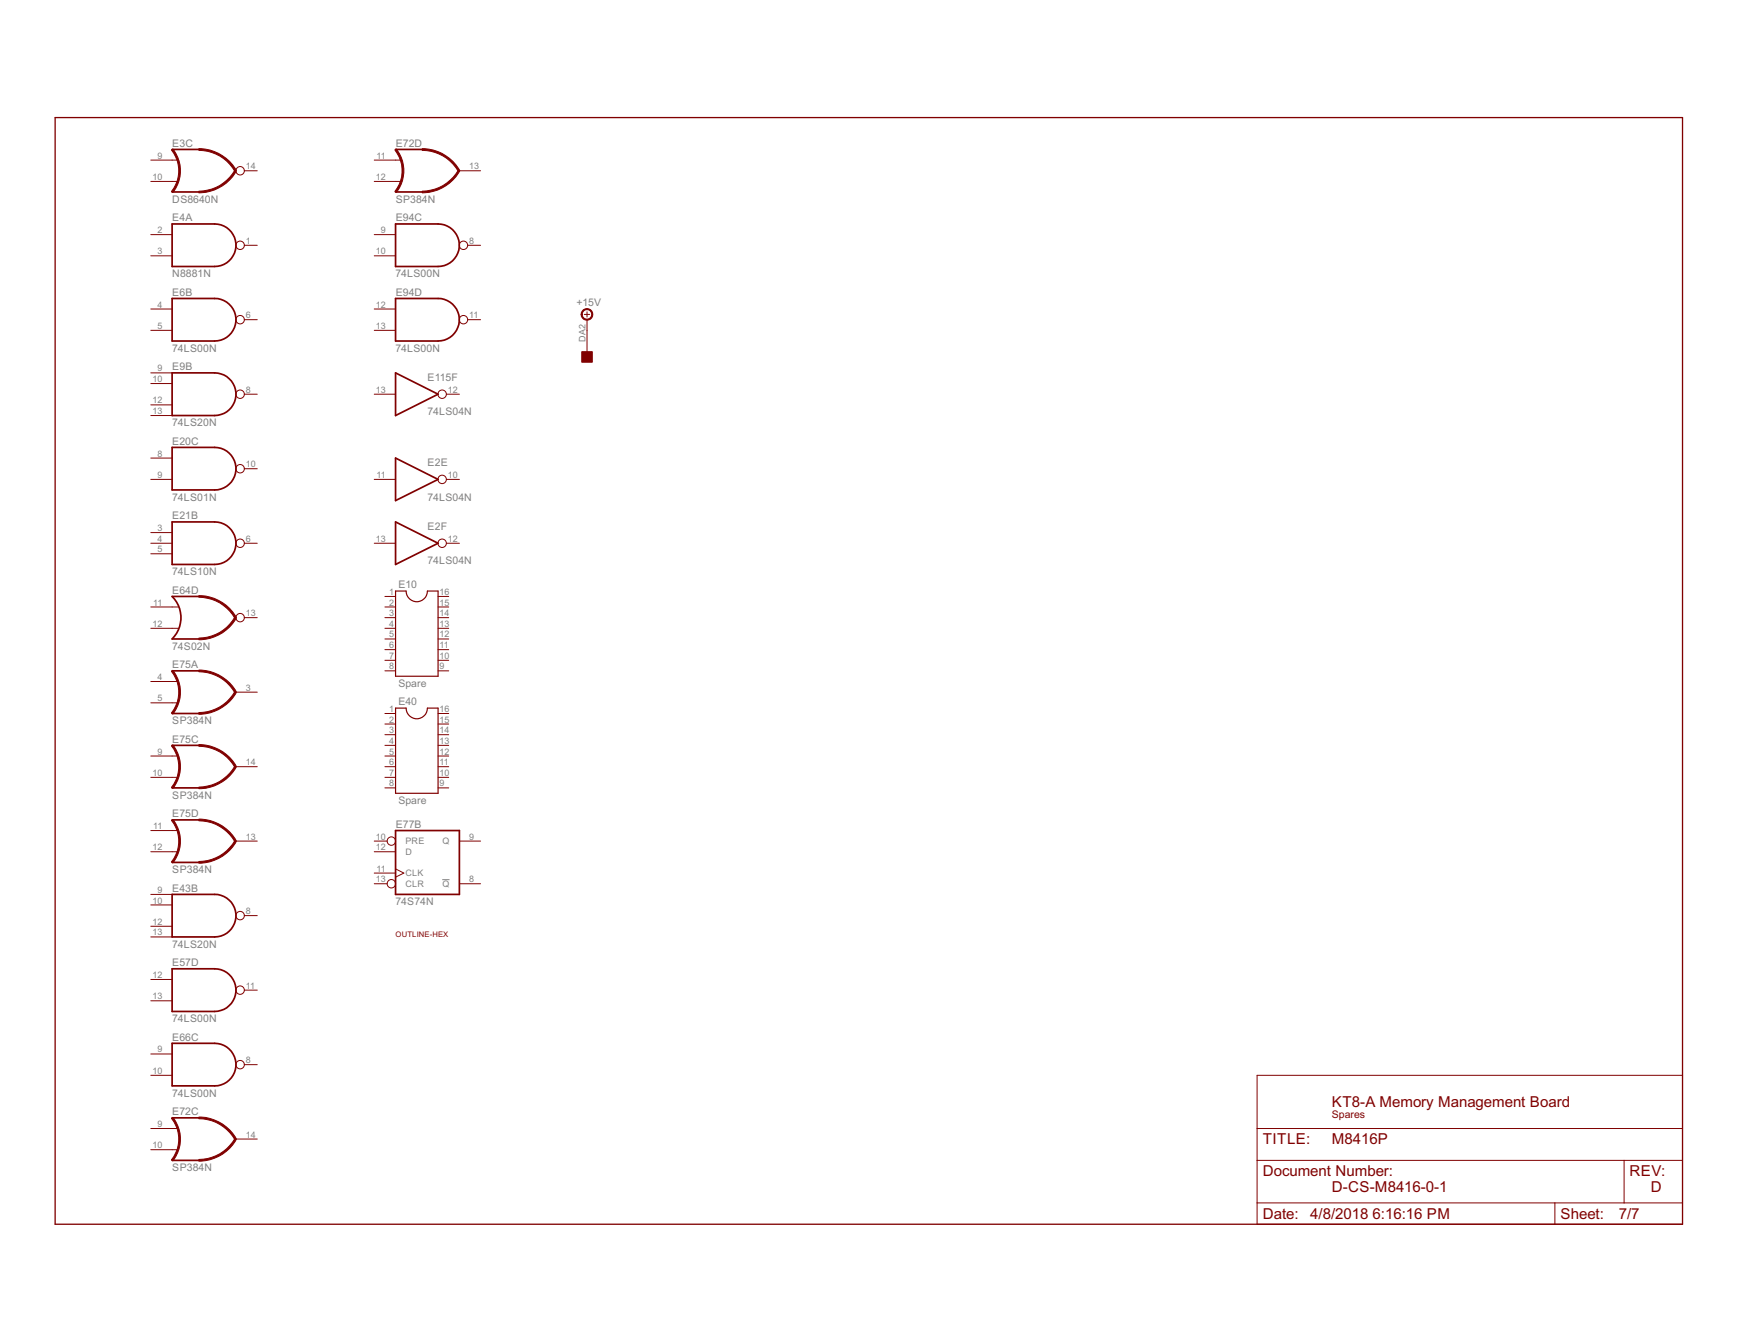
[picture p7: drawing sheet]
<svg xmlns="http://www.w3.org/2000/svg" width="279mm" height="216mm" viewBox="0 0 279 216" stroke-linecap="round" stroke-linejoin="round" font-family="sans-serif">
<path d="M71.1 141.4h1.2" fill="none" stroke="#808080" stroke-width=".16"/>
<g fill="none" stroke="#800000" stroke-width=".28">
<path d="M27.7 36h6.8a3.4 3.4 0 0 1 3.5 3.4 3.4 3.4 0 0 1-3.5 3.4h-6.8zM27.7 24h4.3M27.7 30.9h4.3M63.6 36h6.9a3.4 3.4 0 0 1 3.4 3.4 3.4 3.4 0 0 1-3.4 3.4h-6.9zM63.6 24h4.3M63.6 30.9h4.3M27.7 48h6.8a3.4 3.4 0 0 1 3.5 3.4 3.4 3.4 0 0 1-3.5 3.4h-6.8zM27.7 59.9h6.8a3.4 3.4 0 0 1 3.5 3.5 3.4 3.4 0 0 1-3.5 3.4h-6.8zM63.6 48h6.9a3.4 3.4 0 0 1 3.4 3.4 3.4 3.4 0 0 1-3.4 3.4h-6.9zM63.6 59.9l6.9 3.5-6.9 3.4zM27.7 71.9h6.8a3.4 3.4 0 0 1 3.5 3.4 3.4 3.4 0 0 1-3.5 3.5h-6.8zM63.6 73.6l6.9 3.5-6.9 3.4z"/>
<path d="M27.7 83.9h6.8a3.4 3.4 0 0 1 3.5 3.4 3.4 3.4 0 0 1-3.5 3.4h-6.8zM32 95.9h-4.3a4.8 4.8 0 0 1 0 6.8h4.3M63.6 83.9l6.9 3.4-6.9 3.4zM27.7 107.8h4.3M27.7 114.7h4.3M27.7 119.8h4.3M27.7 126.7h4.3M27.7 131.8h4.3M27.7 138.6h4.3M63.6 133.5h10.3v10.3h-10.3zM27.7 143.8h6.8a3.4 3.4 0 0 1 3.5 3.4 3.4 3.4 0 0 1-3.5 3.4h-6.8zM27.7 155.7h6.8a3.4 3.4 0 0 1 3.5 3.5 3.4 3.4 0 0 1-3.5 3.4h-6.8z"/>
<path d="M27.7 167.7h6.8a3.4 3.4 0 0 1 3.5 3.4 3.4 3.4 0 0 1-3.5 3.5h-6.8zM27.7 179.7h4.3M27.7 186.5h4.3"/>
</g>
<g fill="none" stroke="#800000" stroke-width=".16">
<path d="M24.3 37.7h3.4M24.3 25.7h4.3M24.3 29.2h4.3M39.3 39.4h2.1M39.3 27.5h2.1M60.2 37.7h3.4M60.2 25.7h4.3M60.2 29.2h4.3M73.9 27.5h3.4M75.2 39.4h2.1M24.3 41.1h3.4M24.3 49.7h3.4"/>
<path d="M24.3 53.1h3.4M24.3 59.9h3.4M39.3 51.4h2.1M60.2 41.1h3.4M60.2 49.7h3.4M60.2 53.1h3.4M75.2 51.4h2.1M94 50.5h.8M94.4 50.1v.9M94.4 51.4v5.1M24.3 77.1h3.4M24.3 73.6h3.4"/>
<path d="M24.3 61.7h3.4M24.3 65.1h3.4M24.3 66.8h3.4M39.3 75.4h2.1M39.3 63.4h2.1M60.2 77.1h3.4M60.2 63.4h3.4M71.8 77.1h2.1M71.8 63.4h2.1M24.3 87.3h3.4M24.3 97.6h4.4M24.3 85.6h3.4"/>
<path d="M24.3 89h3.4M39.3 87.3h2.1M39.3 99.3h2.1M60.2 87.3h3.4M61.9 97.6h1.7M61.9 99.3h1.7M61.9 95.9h1.7M70.5 97.6h1.7M70.5 99.3h1.7M70.5 95.9h1.7M71.8 87.3h2.1M24.3 101h4.4"/>
<path d="M24.3 109.6h4.3M24.3 113h4.3M38 111.3h3.4M61.9 101h1.7M61.9 102.7h1.7M61.9 104.4h1.7M61.9 106.2h1.7M61.9 107.8h1.7M61.9 114.7h1.7M61.9 116.4h1.7M61.9 118.1h1.7M61.9 119.8h1.7"/>
<path d="M70.5 101h1.7M70.5 102.7h1.7M70.5 104.4h1.7M70.5 106.2h1.7M70.5 107.8h1.7M70.5 114.7h1.7M70.5 116.4h1.7M70.5 118.1h1.7M70.5 119.8h1.7M24.3 121.5h4.3M24.3 125h4.3M24.3 133.5h4.3"/>
<path d="M24.3 136.9h4.3M38 123.3h3.4M38 135.2h3.4M60.2 136.9h3.4M60.2 135.2h2.1M61.9 121.5h1.7M61.9 125h1.7M61.9 123.3h1.7M61.9 126.7h1.7M63.6 139.7l1.4 .7-1.4 .6M70.5 121.5h1.7M70.5 125h1.7"/>
<path d="M70.5 123.3h1.7M70.5 126.7h1.7M73.9 135.2h3.4M24.3 143.8h3.4M24.3 145.5h3.4M24.3 148.9h3.4M24.3 150.6h3.4M24.3 157.5h3.4M39.3 147.2h2.1M39.3 159.2h2.1M60.2 142.1h2.1M60.2 140.4h3.4"/>
<path d="M73.9 142.1h3.4M24.3 172.9h3.4M24.3 169.4h3.4M24.3 160.9h3.4M39.3 171.2h2.1M202.2 172.9h68.4v23.9h-68.4zM24.3 181.4h4.3M24.3 184.8h4.3M38 183.1h3.4M202.2 186.5h68.4M202.2 193.4h68.4M202.2 181.4h68.4"/>
<path d="M250.1 193.4v3.4M261.2 186.5v6.9"/>
<circle cx="38.6" cy="27.5" r=".68"/>
<circle cx="38.6" cy="39.4" r=".68"/>
<circle cx="74.5" cy="39.4" r=".68"/>
<circle cx="38.6" cy="51.4" r=".68"/>
<circle cx="74.5" cy="51.4" r=".68"/>
<circle cx="38.6" cy="63.4" r=".68"/>
<circle cx="38.6" cy="75.4" r=".68"/>
<circle cx="71.1" cy="63.4" r=".68"/>
<circle cx="71.1" cy="77.1" r=".68"/>
<circle cx="38.6" cy="99.3" r=".68"/>
<circle cx="38.6" cy="87.3" r=".68"/>
<circle cx="71.1" cy="87.3" r=".68"/>
<circle cx="62.9" cy="135.2" r=".68"/>
<circle cx="38.6" cy="147.2" r=".68"/>
<circle cx="38.6" cy="159.2" r=".68"/>
<circle cx="62.9" cy="142.1" r=".68"/>
<circle cx="38.6" cy="171.2" r=".68"/>
</g>
<path d="M8.9 18.9h261.7v177.9h-261.7z" fill="none" stroke="#800000" stroke-width=".21"/>
<g fill="#800000" stroke="#800000" stroke-width=".16">
<path d="M32 102.6a6.6 6.6 0 0 0 5.8-3.4l.2 .1a6.8 6.8 0 0 1-6 3.5z" fill-rule="evenodd"/>
<path d="M32 95.8a6.9 6.9 0 0 1 6 3.5l-.2 .1a6.6 6.6 0 0 0-5.8-3.4z" fill-rule="evenodd"/>
<path d="M32 114.6a6.6 6.6 0 0 0 5.8-3.4l.2 .1a7 7 0 0 1-6 3.5z" fill-rule="evenodd"/>
<path d="M32 107.7a6.9 6.9 0 0 1 6 3.5l-.2 .2a6.6 6.6 0 0 0-5.8-3.4z" fill-rule="evenodd"/>
<path d="M27.6 107.9l.2-.1a5.6 5.6 0 0 1 0 7l-.2-.2a5.4 5.4 0 0 0 0-6.7z" fill-rule="evenodd"/>
<path d="M32 126.5a6.6 6.6 0 0 0 5.8-3.4l.2 .2a6.8 6.8 0 0 1-6 3.5z" fill-rule="evenodd"/>
<path d="M32 119.7a6.9 6.9 0 0 1 6 3.5l-.2 .2a6.6 6.6 0 0 0-5.8-3.4z" fill-rule="evenodd"/>
<path d="M27.6 119.9l.2-.2a5.6 5.6 0 0 1 0 7l-.2-.1a5.3 5.3 0 0 0 0-6.7z" fill-rule="evenodd"/>
<path d="M32 138.5a6.7 6.7 0 0 0 5.8-3.4l.2 .2a6.8 6.8 0 0 1-6 3.5z" fill-rule="evenodd"/>
<path d="M32 131.7a6.9 6.9 0 0 1 6 3.5l-.2 .1a6.7 6.7 0 0 0-5.8-3.3z" fill-rule="evenodd"/>
<path d="M27.6 131.9l.2-.2a5.6 5.6 0 0 1 0 7l-.2-.1a5.3 5.3 0 0 0 0-6.7z" fill-rule="evenodd"/>
<path d="M32 186.4a6.7 6.7 0 0 0 5.8-3.4l.2 .2a6.8 6.8 0 0 1-6 3.5z" fill-rule="evenodd"/>
<path d="M32 179.6a6.9 6.9 0 0 1 6 3.5l-.2 .1a6.7 6.7 0 0 0-5.8-3.3z" fill-rule="evenodd"/>
<path d="M27.6 179.8l.2-.2a5.6 5.6 0 0 1 0 7l-.2-.1a5.3 5.3 0 0 0 0-6.7z" fill-rule="evenodd"/>
<path d="M67.9 30.7a6.7 6.7 0 0 0 5.8-3.4l.3 .2a7 7 0 0 1-6.1 3.5z" fill-rule="evenodd"/>
<path d="M67.9 23.9a6.9 6.9 0 0 1 6.1 3.5l-.3 .2a6.7 6.7 0 0 0-5.8-3.4z" fill-rule="evenodd"/>
<path d="M63.5 24.1l.2-.2a5.6 5.6 0 0 1 0 7l-.2-.1a5.4 5.4 0 0 0 0-6.7z" fill-rule="evenodd"/>
<path d="M32 30.7a6.6 6.6 0 0 0 5.8-3.4l.2 .2a6.9 6.9 0 0 1-6 3.5z" fill-rule="evenodd"/>
<path d="M32 23.9a6.9 6.9 0 0 1 6 3.5l-.2 .2a6.6 6.6 0 0 0-5.8-3.4z" fill-rule="evenodd"/>
<path d="M27.6 24.1l.2-.2a5.6 5.6 0 0 1 0 7l-.2-.1a5.3 5.3 0 0 0 0-6.7z" fill-rule="evenodd"/>
<path d="M93.9 49.8a.95 .95 0 0 1 1.4 .4 .95 .95 0 0 1-.7 1.3 .95 .95 0 0 1-1.1-1h.1a.77 .77 0 0 1 1.1-.7 .77 .77 0 0 1 .2 1.3 .77 .77 0 0 1-1.2-.3l-.1-.3h-.1v-.3z" fill-rule="evenodd"/>
</g>
<path d="M63.6 95h1.7a1.71 1.71 0 0 0 1.7 1.7 1.71 1.71 0 0 0 1.7-1.7h1.8v13.7h-6.9zM63.6 113.8h1.7a1.71 1.71 0 0 0 1.7 1.8 1.71 1.71 0 0 0 1.7-1.8h1.8v13.7h-6.9z" fill="none" stroke="#800000" stroke-width=".19"/>
<path d="M93.6 56.5h1.7v1.7h-1.7z" fill="#800000" stroke="#800000" stroke-width=".16"/>
<g font-size="2.7" fill="#800000">
<text x="214.2" y="178">KT8-A Memory Management Board</text>
<text x="203.1" y="184">TITLE:</text>
<text x="214.2" y="184">M8416P</text>
<text x="203.1" y="189.1">Document Number:</text>
<text x="214.2" y="191.7">D-CS-M8416-0-1</text>
<text x="262.1" y="189.1">REV:</text>
<text x="265.6" y="191.7">D</text>
<text x="203.1" y="196">Date: 4/8/2018</text>
<text x="220.8" y="196">6:16:16 PM</text>
<text x="251" y="196">Sheet:</text>
<text x="260.4" y="196">7/7</text>
</g>
<g font-size="1.9" fill="#808080">
<text x="27.7" y="23.6">E3C</text>
<text x="63.6" y="23.6">E72D</text>
<text x="27.7" y="32.6">DS8640N</text>
<text x="27.7" y="35.6">E4A</text>
<text x="63.6" y="32.6">SP384N</text>
<text x="63.6" y="35.6">E94C</text>
<text x="27.7" y="44.6">N8881N</text>
<text x="27.7" y="47.5">E6B</text>
<text x="63.6" y="44.6">74LS00N</text>
<text x="63.6" y="47.5">E94D</text>
<text x="92.7" y="49.3">+15V</text>
<text x="27.7" y="56.5">74LS00N</text>
<text x="27.7" y="59.5">E9B</text>
<text x="63.6" y="56.5">74LS00N</text>
<text x="68.8" y="61.2">E115F</text>
<text x="27.7" y="68.5">74LS20N</text>
<text x="27.7" y="71.5">E20C</text>
<text x="68.8" y="66.8">74LS04N</text>
<text x="68.8" y="74.9">E2E</text>
<text x="27.7" y="80.5">74LS01N</text>
<text x="27.7" y="83.5">E21B</text>
<text x="68.8" y="80.5">74LS04N</text>
<text x="68.8" y="85.2">E2F</text>
<text x="27.7" y="92.5">74LS10N</text>
<text x="27.7" y="95.4">E64D</text>
<text x="64.1" y="94.6">E10</text>
<text x="68.8" y="90.7">74LS04N</text>
<text x="27.7" y="104.4">74S02N</text>
<text x="27.7" y="107.4">E75A</text>
<text x="64.1" y="110.4">Spare</text>
<text x="64.1" y="113.4">E40</text>
<text x="27.7" y="116.4">SP384N</text>
<text x="27.7" y="119.4">E75C</text>
<text x="27.7" y="128.4">SP384N</text>
<text x="27.7" y="131.4">E75D</text>
<text x="64.1" y="129.2">Spare</text>
<text x="63.6" y="133.1">E77B</text>
<text x="27.7" y="140.4">SP384N</text>
<text x="27.7" y="143.3">E43B</text>
<text x="63.6" y="145.5">74S74N</text>
<text x="27.7" y="152.3">74LS20N</text>
<text x="27.7" y="155.3">E57D</text>
<text x="27.7" y="164.3">74LS00N</text>
<text x="27.7" y="167.3">E66C</text>
<text x="27.7" y="176.3">74LS00N</text>
<text x="27.7" y="179.3">E72C</text>
<text x="27.7" y="188.3">SP384N</text>
</g>
<text font-size="1.9" fill="#800000" x="214.2" y="179.7">Spares</text>
<g font-size="1.6" fill="#808080">
<text x="24.5" y="28.9">10</text>
<text x="25.3" y="25.5">9</text>
<text x="39.5" y="27.2">14</text>
<text x="60.4" y="28.9">12</text>
<text x="60.5" y="25.5">11</text>
<text x="75.5" y="27.2">13</text>
<text x="25.3" y="37.5">2</text>
<text x="25.3" y="40.9">3</text>
<text x="39.5" y="39.2">1</text>
<text x="60.4" y="40.9">10</text>
<text x="61.2" y="37.5">9</text>
<text x="75.5" y="39.2">8</text>
<text x="25.3" y="49.4">4</text>
<text x="25.3" y="52.9">5</text>
<text x="39.5" y="51.2">6</text>
<text x="60.4" y="49.4">12</text>
<text x="60.4" y="52.9">13</text>
<text x="75.5" y="51.2">11</text>
<text x="25.3" y="59.7">9</text>
<text x="94.2" y="54.9" transform="rotate(-90 94.2 54.9)">DA2</text>
<text x="24.5" y="61.4">10</text>
<text x="24.5" y="64.8">12</text>
<text x="39.5" y="63.1">8</text>
<text x="60.4" y="63.1">13</text>
<text x="72" y="63.1">12</text>
<text x="24.5" y="66.6">13</text>
<text x="25.3" y="73.4">8</text>
<text x="25.3" y="76.8">9</text>
<text x="39.5" y="75.1">10</text>
<text x="60.5" y="76.8">11</text>
<text x="72" y="76.8">10</text>
<text x="25.3" y="85.4">3</text>
<text x="25.3" y="87.1">4</text>
<text x="25.3" y="88.8">5</text>
<text x="39.5" y="87.1">6</text>
<text x="60.4" y="87.1">13</text>
<text x="72" y="87.1">12</text>
<text x="62.6" y="95.6">1</text>
<text x="70.7" y="95.6">16</text>
<text x="24.5" y="100.8">12</text>
<text x="24.6" y="97.3">11</text>
<text x="39.5" y="99.1">13</text>
<text x="62.6" y="97.3">2</text>
<text x="62.6" y="99.1">3</text>
<text x="62.6" y="100.8">4</text>
<text x="70.7" y="100.8">13</text>
<text x="70.7" y="99.1">14</text>
<text x="70.7" y="97.3">15</text>
<text x="62.6" y="102.5">5</text>
<text x="62.6" y="104.2">6</text>
<text x="62.6" y="105.9">7</text>
<text x="62.6" y="107.6">8</text>
<text x="70.7" y="107.6">9</text>
<text x="70.7" y="105.9">10</text>
<text x="70.7" y="104.2">11</text>
<text x="70.7" y="102.5">12</text>
<text x="25.3" y="109.3">4</text>
<text x="25.3" y="112.7">5</text>
<text x="39.5" y="111">3</text>
<text x="62.6" y="114.5">1</text>
<text x="62.6" y="116.2">2</text>
<text x="62.6" y="117.9">3</text>
<text x="62.6" y="119.6">4</text>
<text x="70.7" y="119.6">13</text>
<text x="70.7" y="117.9">14</text>
<text x="70.7" y="116.2">15</text>
<text x="70.7" y="114.5">16</text>
<text x="24.5" y="124.7">10</text>
<text x="25.3" y="121.3">9</text>
<text x="39.5" y="123">14</text>
<text x="62.6" y="121.3">5</text>
<text x="62.6" y="123">6</text>
<text x="62.6" y="124.7">7</text>
<text x="70.7" y="124.7">10</text>
<text x="70.7" y="123">11</text>
<text x="70.7" y="121.3">12</text>
<text x="62.6" y="126.4">8</text>
<text x="70.7" y="126.4">9</text>
<text x="24.5" y="136.7">12</text>
<text x="24.6" y="133.3">11</text>
<text x="39.5" y="135">13</text>
<text x="60.4" y="136.7">12</text>
<text x="60.4" y="135">10</text>
<text x="65.2" y="137.4">D</text>
<text x="65.2" y="135.7">PRE</text>
<text x="71.2" y="135.7">Q</text>
<text x="75.5" y="135">9</text>
<text x="25.3" y="143.5">9</text>
<text x="60.4" y="141.8">13</text>
<text x="60.5" y="140.1">11</text>
<text x="65.2" y="142.6">CLR</text>
<text x="65.2" y="140.9">CLK</text>
<text x="71.2" y="142.6">Q</text>
<text x="75.5" y="141.8">8</text>
<text x="24.5" y="145.2">10</text>
<text x="24.5" y="148.7">12</text>
<text x="39.5" y="147">8</text>
<text x="24.5" y="150.4">13</text>
<text x="24.5" y="157.2">12</text>
<text x="24.5" y="160.6">13</text>
<text x="39.5" y="158.9">11</text>
<text x="24.5" y="172.6">10</text>
<text x="25.3" y="169.2">9</text>
<text x="39.5" y="170.9">8</text>
<text x="24.5" y="184.6">10</text>
<text x="25.3" y="181.2">9</text>
<text x="39.5" y="182.9">14</text>
</g>
<text font-size="1.4" fill="#800000" x="63.6" y="150.6">OUTLINE-HEX</text>
</svg>
